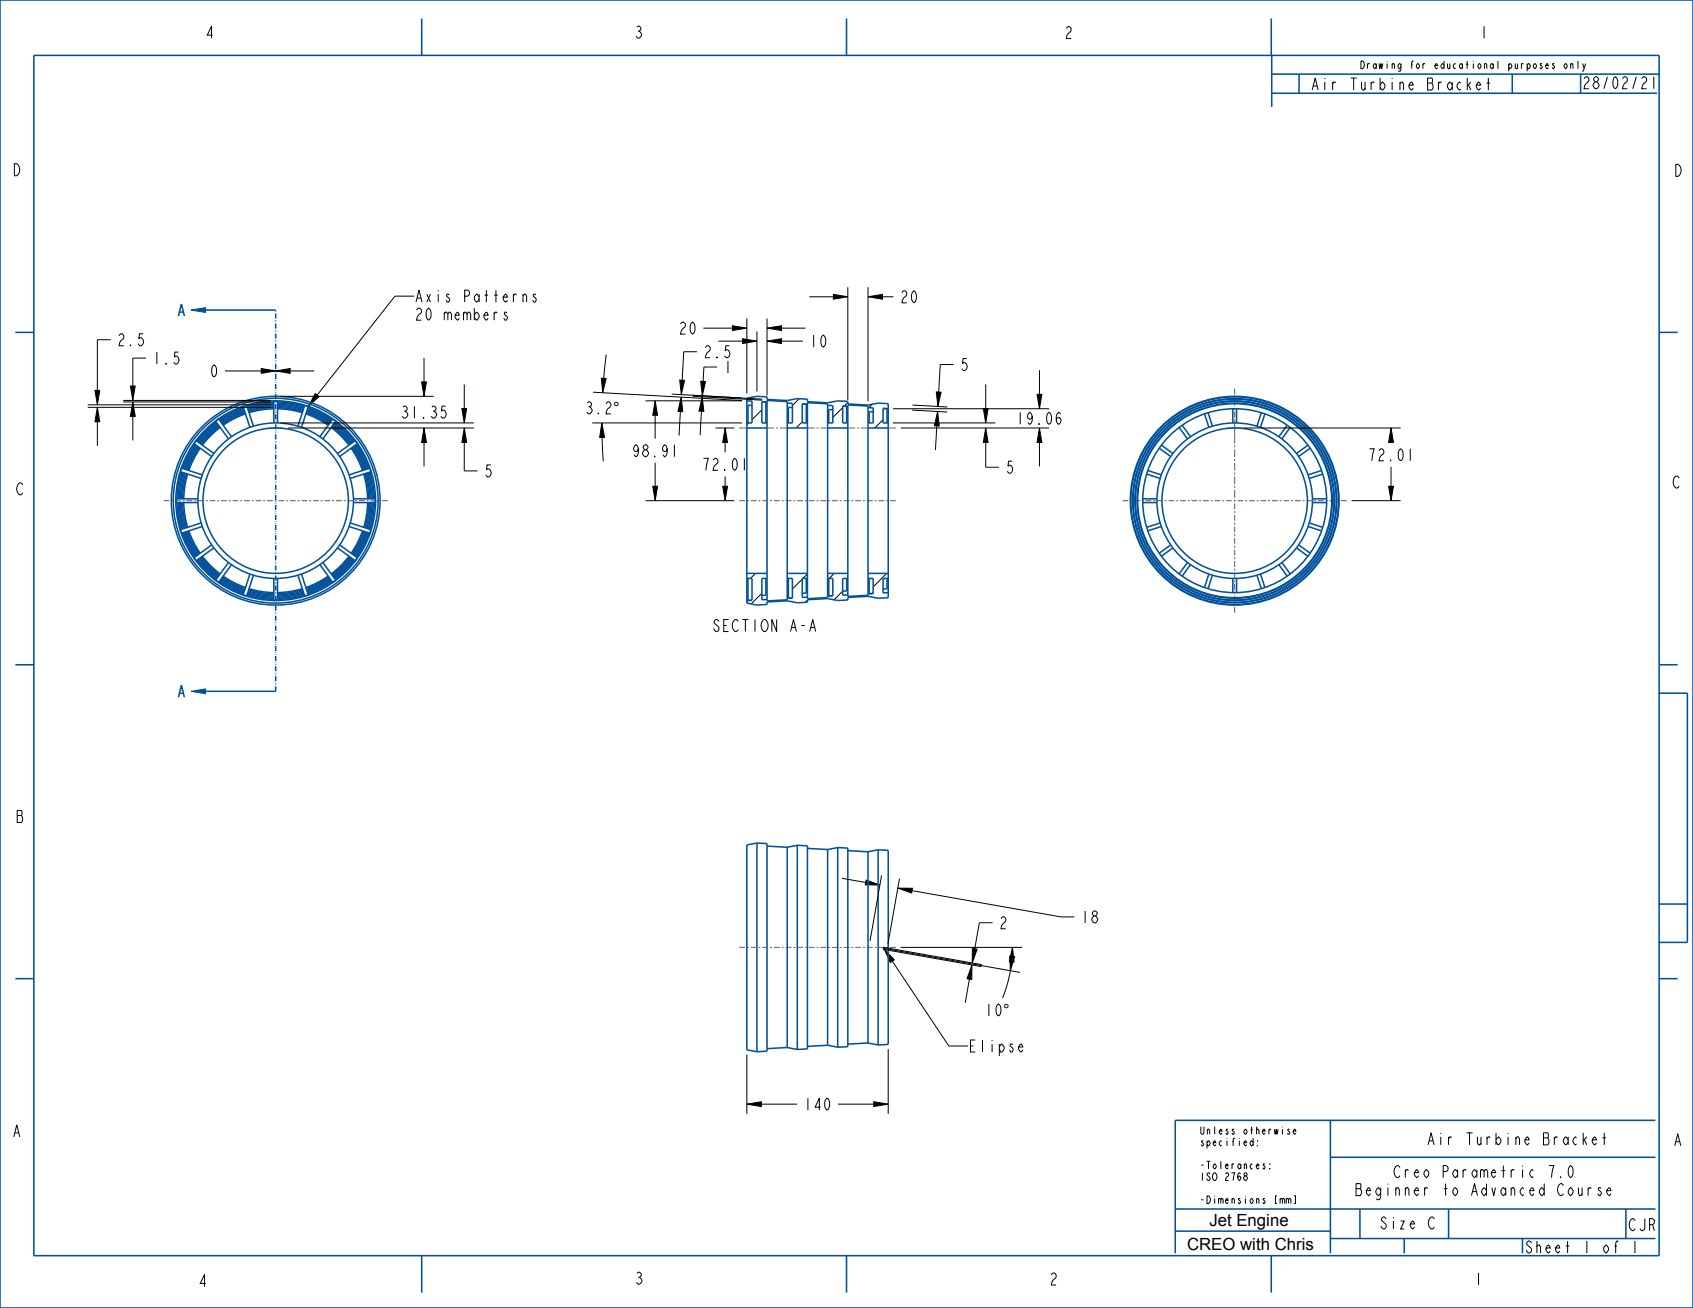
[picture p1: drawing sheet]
<svg xmlns="http://www.w3.org/2000/svg" width="559mm" height="432mm" viewBox="0 0 559 432" stroke-linecap="round" stroke-linejoin="round" font-family="sans-serif">
<path d="M63.1 228.2l4.7-.8v1.6z" fill="#00509b"/>
<path d="M63.1 228.2l4.7-.8v1.6z" fill="none" stroke="#00509b" stroke-width=".33"/>
<path d="M58.9 230.2l1-4 1 4M59.3 228.9h1.2" fill="none" stroke="#00509b" stroke-width=".51"/>
<path d="M63.1 102.4l4.7-.8v1.6z" fill="#00509b"/>
<path d="M63.1 102.4l4.7-.8v1.6z" fill="none" stroke="#00509b" stroke-width=".33"/>
<g fill="none" stroke="#00509b" stroke-width=".51">
<path d="M0 0h558.8v431.8h-558.8zM11.2 18.3h536.4v396.2h-536.4zM139.2 6.1v12.2M279.4 6.1v12.2M419.6 6.1v12.2M419.8 18.2v17.1M419.8 30.8h127.2M419.8 24.5h128.1M428.8 24.5v6.3M499.1 24.5v6.3M5.1 109.7h6.1M58.9 104.3l1-3.9 1 3.9"/>
<path d="M59.3 103h1.2M67.8 102.4h23.2M547.6 109.7h6.1M71.3 139.3l-3.4 2.9-2.9 3.4M71.6 139.6l-3 2.6-3.3 3.7M71.8 139.9l-3 2.5-3.2 3.7M80.3 134.5l-4.1 1.7-3.9 2.4M80.5 134.8l-4.6 2-3.3 2.1M80.6 135.2l-4.5 1.9-3.3 2.1M80.7 135.6l-4.4 1.9-3.3 2M80.8 135.9l-4.3 1.9-3.3 2M80.9 136.3l-3.4 1.4-4.1 2.4"/>
<path d="M81 136.6l-4.2 1.9-3.1 1.9M90.4 132.7l-4.5 .4-4.4 1M90.4 133.1l-4 .3-4.8 1.1M90.4 133.4l-4.9 .5-3.8 .9M90.4 133.8l-3.9 .3-4.6 1.1M90.4 134.2l-4.7 .4-3.7 .9M90.4 134.6l-3.8 .3-4.5 1M90.4 134.9l-4.6 .5-3.6 .8M90.4 132.7l1.2-.3v7.2M90.4 132.7v6.9M91.6 132.7l4.5 .4 4.4 1M91.6 133.1l3.9 .3 4.9 1.1"/>
<path d="M91.6 133.4l4.9 .5 3.7 .9M91.6 133.8l3.8 .3 4.7 1.1M91.6 134.2l4.7 .4 3.7 .9M91.6 134.6l3.7 .3 4.6 1M91.6 134.9l4.6 .5 3.6 .8M100.5 134.1l1.3 .1-2.3 6.9M100.5 134.1l-2.2 6.6M101 136.6l4.2 1.9 3.1 1.9M101.1 136.3l3.4 1.4 4.1 2.4M101.2 135.9l4.3 1.9 3.3 2M101.3 135.6l3.6 1.4 4.1 2.5M101.4 135.2l4.5 1.9 3.3 2.1"/>
<path d="M101.5 134.8l4.6 2 3.3 2.1M101.6 134.5l4.2 1.7 3.9 2.4M109.7 138.5l1.1 .5-4.2 5.9M109.7 138.5l-4.1 5.7M110.2 139.9l3 2.5 3.2 3.7M110.4 139.6l3 2.6 3.3 3.7M110.6 139.3l3.4 2.9 3 3.4M246.5 131.5l3.3-.7 3.4 .2v.9l6.6 .3 3.4-.6 3.3 .2v.8l6.7 .4 3.3-.7 3.3 .2v.9l6.7 .3 3.3-.6 3.4 .2v64l-3.4 .2-3.3-.6-6.7 .3v.9l-3.3 .1-3.3-.6-6.7 .4v.8l-3.3 .2-3.4-.7-6.6 .4v.9l-3.4 .1-3.3-.6zM246.5 132.3l1.7 .1v7.2h-1.7M246.9 133.8v5.8M246.9 133.8h.1M246.9 133.8l1.3 .1"/>
<path d="M251.5 132.6l1.3 .1v6.9M251.5 132.6v7h1.7M251.5 132.6l1.7 .1M253.2 132.2l6.6 .4v65.4l-6.6 .4zM259.8 133.1l1.7 .1v6.4h-1.7M260.2 134.5v5.1M260.2 134.5l1.3 .1M260.2 134.5h.1M264.8 133.3l1.3 .1v6.2M264.8 133.3v6.3h1.7M264.8 133.3l1.7 .1M266.5 132.9l6.7 .4v64l-6.7 .3z"/>
<path d="M273.2 133.8l1.7 .1v5.7h-1.7M273.5 135.2v4.4M273.6 135.2l1.3 .1M273.6 135.2h.1M278.1 134.1l1.4 .1v5.4M278.1 134.1v5.5h1.7M278.1 134.1l1.7 .1M279.8 133.7l6.7 .4v62.4l-6.7 .4zM286.5 134.6l1.7 .1v4.9h-1.7M286.9 135.9v3.7M286.9 135.9l1.3 .1M286.9 135.9h.1"/>
<path d="M291.5 134.8l1.3 .1v4.7M291.5 134.8v4.8h1.7M291.5 134.8l1.7 .1M397.6 136.6l1.4 4.5M398.7 136.2l1.5 4.5M406.9 134.9v4.7M408.1 134.9v4.7M416.3 136.2l-1.4 4.5M417.5 136.6l-1.5 4.5M59.8 155.8l-1 4.4-.4 4.5M60.2 155.9l-1.1 4.8-.3 4M60.5 156l-1 4.8-.4 3.9"/>
<path d="M60.9 156.2l-.9 3.7-.5 4.8M61.2 156.3l-1 4.6-.3 3.8M61.6 156.4l-1 4.5-.3 3.8M61.9 156.5l-.8 3.6-.5 4.6M64.3 146.6l-2.4 3.9-1.7 4.1M64.6 146.9l-2.1 3.3-2 4.5M64.9 147.1l-2.1 3.3-1.9 4.5M65.2 147.3l-2 3.3-1.9 4.4M65.5 147.5l-2 3.2-1.9 4.4M65.8 147.7l-2.4 4.1-1.4 3.4M66.1 147.9l-1.9 3.2-1.9 4.2M66.8 156.8l-7-2.2v1.2l6.6 2.1"/>
<path d="M70.6 149.7l-6-4.2-.4 1.1 5.7 4.1M72 140.2l-3.6 3.2-2.5 2.9M72.2 140.5l-2.9 2.5-3.1 3.5M72.4 140.8l-3.5 3.1-2.4 2.8M72.7 141.1l-2.8 2.4-3.1 3.5M76.4 144.2l-4.4-5.9-.7 .9 4.1 5.7M83.6 140.7l-2.3-6.9-1 .6 2.2 6.7M109.3 141.1l2.8 2.4 3.1 3.5M109.5 140.8l3.5 3.1 2.5 2.8M109.8 140.5l2.8 2.5 3.2 3.5M110 140.2l3.6 3.2 2.5 2.9M115.2 156.8l6.6-2.2 .7 1-6.9 2.3"/>
<path d="M115.9 147.9l1.9 3.2 1.9 4.2M116.2 147.7l2.4 4.1 1.4 3.4M116.5 147.5l2 3.2 1.9 4.4M116.8 147.3l2 3.3 1.9 4.4M117 145.6l1 .8-5.9 4.3M117 145.6l-5.6 4.1M117.1 147.1l2 3.3 2 4.5M117.4 146.9l2.1 3.3 1.9 4.5M117.7 146.6l2.3 3.9 1.8 4.1M120 156.5l1 4.5 .3 3.7M120.4 156.4l.9 3.6 .4 4.7M120.8 156.3l1 4.6 .3 3.8"/>
<path d="M121.1 156.2l1.1 4.6 .3 3.9M121.5 156l.9 3.8 .4 4.9M121.8 155.9l.9 3.9 .5 4.9M122.2 155.8l1 4.4 .4 4.5M246.5 141.3h6.7M259.8 141.3h6.7M273.2 141.3h6.6M286.5 141.3h6.7M378.5 156.5l4.4 1.4M378.9 155.3l4.4 1.5M382.6 147.9l3.8 2.8M383.3 147l3.8 2.7"/>
<path d="M389.2 141.1l2.7 3.8M390.2 140.4l2.7 3.8M424.9 140.4l-2.8 3.8M425.9 141.1l-2.8 3.8M431.7 147l-3.8 2.7M432.4 147.9l-3.8 2.8M436.2 155.3l-4.5 1.5M436.6 156.5l-4.5 1.4M58.4 165.9l.4 4.5 1 4.4M58.8 165.9l.3 3.9 1.1 4.9M59.1 165.9l.4 3.9 1 4.7M59.5 165.9l.5 4.8 .9 3.7"/>
<path d="M59.9 165.9l.3 3.8 1 4.6M60.2 175.9l1.7 4.2 2.4 3.8M60.3 165.9l.3 3.7 1 4.6M60.5 175.8l2 4.6 2.1 3.3M60.6 165.9l.5 4.6 .8 3.6M60.9 175.7l1.9 4.5 2.1 3.3M61.3 175.6l1.9 4.4 2 3.3M61.6 175.5l1.9 4.3 2 3.3M62 175.4l1.4 3.4 2.4 4M62.3 175.3l1.9 4.2 1.9 3.1M65.3 164.7l-7.3 .1 .4 1.1h6.9M66.4 172.6l-6.9 2.3 .6 1.1"/>
<path d="M66.8 173.8l-6.7 2.2M69.9 179.9l-5.9 4.4 .9 .7 5.7-4.1M112.1 179.9l5.7 4.1-.4 1.1-6-4.2M115.2 173.8l6.9 2.2 .1-1.2M115.6 172.6l6.6 2.2M116.7 164.7h6.9M119.7 175.3l-1.9 4.2-1.9 3.1M120 175.4l-1.4 3.4-2.4 4M120.4 175.5l-1.9 4.3-2 3.3M120.7 175.6l-1.9 4.4-2 3.3M121.1 175.7l-2 4.5-2 3.3M121.3 165.9l-.3 3.7-1 4.5"/>
<path d="M121.4 175.8l-1.9 4.6-2.1 3.3M121.7 165.9l-.4 4.7-.9 3.6M121.8 175.9l-1.8 4.2-2.3 3.8M122.1 165.9l-.3 3.8-1 4.6M122.5 165.9l-.3 3.8-1.1 4.7M122.8 165.9l-.4 4.9-.9 3.7M123.2 165.9l-.5 4.9-.9 3.9M123.6 165.9l-.4 4.5-1 4.4M123.6 164.7l.3 1.2h-7.2M377.2 165.9h4.7M377.2 164.7h4.7M382.9 172.6l-4.4 1.5"/>
<path d="M383.3 173.8l-4.4 1.5M386.4 179.9l-3.8 2.7M428.6 179.9l3.8 2.7M431.7 173.8l4.5 1.5M432.1 172.6l4.5 1.5M433.2 165.9h4.7M433.2 164.7h4.7M65 184.9l2.9 3.4 3.4 3M65.3 184.7l2.6 3 3.7 3.3M65.6 184.5l2.5 3 3.7 3.2M65.9 184.3l2.5 2.9 3.6 3.2M66.2 184.1l3.1 3.5 2.9 2.5"/>
<path d="M66.5 183.8l2.4 2.9 3.5 3.1M66.8 183.6l3.1 3.5 2.8 2.4M72.3 192l3.9 2.3 4.1 1.8M72.6 191.7l3.3 2.1 4.6 1.9M72.8 191.4l3.3 2 4.5 2M73 191.1l3.3 2 4.4 1.9M73.2 190.8l3.3 2 4.3 1.9M73.4 190.5l3.2 2 4.3 1.8M73.7 190.2l3.1 1.9 4.2 1.9M75.4 185.7l-4.2 6 1.1 .4 4.1-5.7M81.5 196.5l4.4 1 4.5 .4M81.6 196.1l4.8 1.1 4 .3"/>
<path d="M81.7 195.8l3.8 .9 4.9 .4M81.9 195.4l4.6 1 3.9 .4M82 195.1l3.7 .8 4.7 .5M82.1 194.7l4.5 1 3.8 .3M82.2 194.3l3.6 .9 4.6 .4M82.5 189.5l-2.2 7h1.2l2.1-6.6M90.4 191l.1 7.2 1.1-.3v-6.9M99.5 189.5l2.2 6.6-1 .7-2.4-6.9M99.8 194.3l-3.6 .9-4.6 .4M99.9 194.7l-4.6 1-3.7 .3M100 195.1l-3.7 .8-4.7 .5M100.1 195.4l-4.7 1-3.8 .4"/>
<path d="M100.2 195.8l-3.7 .9-4.9 .4M100.4 196.1l-4.9 1.1-3.9 .3M100.5 196.5l-4.4 1-4.5 .4M106.6 185.7l4.1 5.6-.7 .9-4.4-5.8M108.3 190.2l-3.1 1.9-4.2 1.9M108.6 190.5l-3.2 2-4.3 1.8M108.8 190.8l-3.3 2-4.3 1.9M109 191.1l-4.1 2.4-3.6 1.5M109.2 191.4l-3.3 2-4.5 2M109.4 191.7l-3.3 2.1-4.6 1.9M109.7 192l-3.9 2.3-4.2 1.8M115.2 183.6l-2.4 2.8-3.5 3.1"/>
<path d="M115.5 183.8l-2.5 2.9-3.5 3.1M115.8 184.1l-3.2 3.5-2.8 2.5M116.1 184.3l-2.5 2.9-3.6 3.2M116.4 184.5l-2.5 3-3.7 3.2M116.7 184.7l-2.6 3-3.7 3.3M117 184.9l-3 3.4-3.4 3M246.5 191h1.7v7.2M246.5 189.3h6.7M246.9 191v7.2h1.3M248.2 198.2l-1.7 .1M252.8 196.5l-1.3 .1M252.8 196.5h.1"/>
<path d="M252.8 191v5.5M253.2 191h-1.7v7l1.7-.1M259.8 191h1.7v6.4M259.8 189.3h6.7M260.2 191v6.5l1.3-.1M261.5 197.4l-1.7 .1M266.1 195.8h-1.3M266.1 195.8h.1M266.1 191v4.8M266.5 191h-1.7v6.2l1.7-.1M273.2 191h1.7v5.7M273.2 189.3h6.6"/>
<path d="M273.5 191v5.7h1.4M274.9 196.7l-1.7 .1M279.5 195l-1.4 .1M279.5 195h.1M279.5 191v4M279.8 191h-1.7v5.5l1.7-.1M286.5 191h1.7v4.9M286.5 189.3h6.7M286.9 191v5l1.3-.1M288.2 195.9l-1.7 .1M292.8 194.3l-1.3 .1M292.8 194.3h.1"/>
<path d="M292.8 191v3.3M293.2 191h-1.7v4.7l1.7-.1M387.1 180.9l-3.8 2.7M391.9 185.7l-2.7 3.8M392.9 186.4l-2.7 3.8M399 189.5l-1.4 4.5M400.2 189.9l-1.5 4.4M406.9 191v4.6M408.1 191v4.6M414.9 189.9l1.4 4.4M416 189.5l1.5 4.5M422.1 186.4l2.8 3.8"/>
<path d="M423.1 185.7l2.8 3.8M427.9 180.9l3.8 2.7M5.1 219.5h6.1M547.6 219.5h6.1M67.8 228.2h23.2M547.5 228.8h9.4v82.3h-9.4M249.8 278.3l-3.3 .6v67.7l3.3 .6M249.8 278.3l3.4 .2v68.5l-3.4 .2M249.8 278.3v68.9M253.2 279.3l6.6 .4M259.8 279.7v66.1M263.2 279l3.3 .2v67.1l-3.3 .2"/>
<path d="M263.2 279v67.5M263.2 279l-3.4 .7M276.5 279.8l3.3 .2v65.5l-3.3 .2M276.5 279.8v65.9M276.5 279.8l-3.3 .6M266.5 280.1l6.7 .3M273.2 280.4v64.7M279.8 280.8l6.7 .4M286.5 281.2v63.1M289.8 280.5l3.4 .2v64.1l-3.4 .2M289.8 280.5v64.5M289.8 280.5l-3.3 .7"/>
<path d="M547.5 298.4h9.4M5.1 323.1h6.1M547.6 323.1h6.1M259.8 345.8l3.4 .7M259.8 345.8l-6.6 .4M273.2 345.1l-6.7 .3M273.2 345.1l3.3 .6M286.5 344.3l-6.7 .4M286.5 344.3l3.3 .7M439.1 369.9v43.8M546.4 369.9h-158.5v43.8M387.9 399.1h158.5"/>
<path d="M439.1 382h107.3M448.9 399.1v9.8M478.1 399.1v9.8M536.7 399.1v9.8M139.2 414.5v12.2M279.4 414.5v12.2M387.9 406.4h51.2M419.6 414.5v12.2M439.1 408.9h107.3M463.5 408.9v4.8"/>
<circle cx="91" cy="165.3" r="33.8"/>
<circle cx="91" cy="165.3" r="33"/>
<circle cx="91" cy="165.3" r="34.5"/>
<circle cx="91" cy="165.3" r="25.7"/>
<circle cx="91" cy="165.3" r="24"/>
<circle cx="407.5" cy="165.3" r="33.7"/>
<circle cx="407.5" cy="165.3" r="33.5"/>
<circle cx="407.5" cy="165.3" r="33"/>
<circle cx="407.5" cy="165.3" r="32.8"/>
<circle cx="407.5" cy="165.3" r="34.5"/>
<circle cx="407.5" cy="165.3" r="34.3"/>
<circle cx="407.5" cy="165.3" r="32.2"/>
<circle cx="407.5" cy="165.3" r="32"/>
<circle cx="407.5" cy="165.3" r="30.4"/>
<circle cx="407.5" cy="165.3" r="25.7"/>
<circle cx="407.5" cy="165.3" r="24"/>
</g>
<path d="M91 228.2v-125.8" fill="none" stroke="#00509b" stroke-width=".51" stroke-dasharray="1.7 .5 .2 .3 .2 .5" stroke-linecap="butt"/>
<g fill="none" stroke="#000" stroke-width=".33">
<path d="M523.4 21l-.5 1.5M136.7 97.8h-6.3l-25.7 32.6M267.1 98h8M275.1 97.2l4.7 .8-4.7 .8zM279.8 94.8v37.3M286.5 98l4.8-.8v1.6zM286.5 94.8v37.7M291.3 98h3.6M36.5 112.2h-4.4v16.7M48.2 118.2h-4.4v9.2M140 118.1v8M200.1 117l-.8 7.9"/>
<path d="M230 116.1h-4.3l-.6 9.4M232.2 108.3h9.5M237.1 112.6h8M241.7 107.5l4.8 .8-4.8 .8zM245.1 111.8l4.7 .8-4.7 .8zM246.5 105.1v24.8M249.8 109.4v19.8M253.2 108.3l4.7-.8v1.6zM253.2 112.6l4.7-.8v1.6zM253.2 105.1v25.5M257.9 112.6h7.1M257.9 108.3h8"/>
<path d="M29 134.5h60.4M29 133.6h60.4M31.3 128.9h1.6l-.8 4.7zM32.1 134.5l.8 4.7h-1.6zM32.1 139.2v8M40.7 132.7h48.7M40.7 132.2h48.7M43 127.4h1.6l-.8 4.8zM43.8 132.7l.8 4.8h-1.6zM43.8 137.5v7.9M74.2 122.5h12M86.2 121.7l4.8 .8-4.8 .7z"/>
<path d="M91 122.5l4.8-.8v1.5zM92.6 139.6h63.8M92.6 130.8h50.5M95.8 122.5h7.9M104.1 129.9l1.2 1-3.6 3.3zM139.2 126.1h1.5l-.7 4.7zM152.4 134.9h1.6l-.8 4.7zM153.2 126.9v8M195.5 139.6h49.4M195.8 129.5l49.1 2.7M198.5 124.8l1.6 .2-1.2 4.7zM198.7 139.6l.8 4.8h-1.6z"/>
<path d="M213.1 132.3h31.8M216.2 132.3l.8 4.8h-1.5zM216.2 137.1v7.7M221.7 130.1l29.9 1.7M224.4 125.5l1.5 .1-1 4.7zM224.6 135.9l-.5 7.9M224.8 131.1l.6 4.8-1.6-.1zM228.6 130.8l23 1.3M231.3 125.9l1.6 .1-1.1 4.7zM231.5 135.8l-.4 7.9M231.8 131l.5 4.8-1.6-.1zM236.7 121.2h-4.4l-.2 4.7"/>
<path d="M246.6 131.5l-.1 .1M247.1 139.6l-.6 .6M251.5 135.3l-3.3 3.2M254.8 131.9l-.3 .4M263.8 131.6l-2.3 2.3M264.8 139.3l-2 2M271.2 132.9l-.3 .3M278.1 134.6l-3.2 3.2M279.8 132.9l-1.2 1.2M287.9 133.5l-1.1 1.1M291.5 138.6l-2.8 2.7M294.8 139.6h33.7"/>
<path d="M294.8 134.9h51.5M301.1 135.4l11.5 .6M301.2 133.7l11.5 .7M309 129.4l1.6 .1-1 4.7zM309.5 135.8l.5 4.8h-1.6zM314.7 120.3h-4.4l-.5 9.1M324.6 134.9h1.5l-.7 4.7zM325.4 126.9v8M342.3 130.2h1.6l-.8 4.7zM343.1 122.2v8M95.1 141.3h61.3M140 141.3l.7 4.7h-1.5z"/>
<path d="M140 146v8M153.2 141.3l.8 4.7h-1.6zM153.2 146v9.5h4.4M198.7 144.4l.4 7.9M216.2 152.8v7.7M236.2 141.3h6.2M239.3 141.3l.8 4.7h-1.6zM239.3 146v3.3M239.3 157.3v3.2M297.3 141.3h49M309.2 140.6l-.4 7.9M325.4 141.3l.7 4.7h-1.5z"/>
<path d="M325.4 146v8.2h4.3M343.1 141.3l.8 4.7h-1.6zM343.1 146v8M410.4 141.3h51.9M459.1 141.3l.8 4.7h-1.6zM459.1 146v.2M459.1 154.1v6.4M213.1 165.3h29.3M215.5 160.5h1.5l-.8 4.8zM238.5 160.5h1.6l-.8 4.8zM446.1 165.3h16.2M458.3 160.5h1.6l-.8 4.8z"/>
<path d="M249.4 189.3l-1.7 1.7M251.5 195.9l-3.5 3.5M257.9 198.1l-.4 .4M264.8 191.2l-3.3 3.2M266.5 189.5l-1.5 1.5M266.5 198.1l-.7 .7M267 197.6l-.3 .4M275.3 189.3l-1.6 1.7M278.1 195.2l-2.8 2.8M285.4 196.6l-.4 .3M292.7 189.3l-4.5 4.4M277.9 289.9l7.8 1.4"/>
<path d="M285.9 290.5l4.5 1.7-4.8-.1zM291 289l-3.8 21.7M296.3 293.2h4.9l-.3 1.6zM296.9 290.1l-3.8 21.6M301 294l49.2 8.7h4.4M291.3 313.4l32.6 5.7M291.4 313l45.2 8M291.5 312.7l32.5 5.7M291.9 313.4l3.3 3.5-1.3 .9zM294.5 317.3l18.7 28h6.3M297.3 312.8h40.1M320.8 318.6l-.1 4.8-1.5-.3z"/>
<path d="M321 313.1l1.5 .2-1.6 4.6zM327.6 304.6h-4.4l-1.5 8.6M333.3 315.6l1.6 .2-1.4 4.7zM334.2 312.8l.5 4.8-1.6-.1zM320 323.2l-1.4 7.9M333.5 320.5l-1.1 4.5-1.5 4.5M246.5 348.1v19.6M293.2 346.4v21.3M246.5 364.5l4.8-.8v1.6zM251.3 364.5h11.8M276.6 364.5h11.8M288.4 363.7l4.8 .8-4.8 .8z"/>
</g>
<g fill="#000">
<path d="M275.1 97.2l4.7 .8-4.7 .8zM286.5 98l4.8-.8v1.6zM241.7 107.5l4.8 .8-4.8 .8zM245.1 111.8l4.7 .8-4.7 .8zM253.2 108.3l4.7-.8v1.6zM253.2 112.6l4.7-.8v1.6zM32.1 134.5l.8 4.7h-1.6zM31.3 128.9h1.6l-.8 4.7zM43.8 132.7l.8 4.8h-1.6zM43 127.4h1.6l-.8 4.8zM91 122.5l4.8-.8v1.5zM86.2 121.7l4.8 .8-4.8 .7z"/>
<path d="M104.1 129.9l1.2 1-3.6 3.3zM139.2 126.1h1.5l-.7 4.7zM152.4 134.9h1.6l-.8 4.7zM198.7 139.6l.8 4.8h-1.6zM198.5 124.8l1.6 .2-1.2 4.7zM216.2 132.3l.8 4.8h-1.5zM224.8 131.1l.6 4.8-1.6-.1zM224.4 125.5l1.5 .1-1 4.7zM231.8 131l.5 4.8-1.6-.1zM231.3 125.9l1.6 .1-1.1 4.7zM309.5 135.8l.5 4.8h-1.6zM309 129.4l1.6 .1-1 4.7z"/>
<path d="M324.6 134.9h1.5l-.7 4.7zM342.3 130.2h1.6l-.8 4.7zM140 141.3l.7 4.7h-1.5zM153.2 141.3l.8 4.7h-1.6zM239.3 141.3l.8 4.7h-1.6zM325.4 141.3l.7 4.7h-1.5zM343.1 141.3l.8 4.7h-1.6zM459.1 141.3l.8 4.7h-1.6zM215.5 160.5h1.5l-.8 4.8zM238.5 160.5h1.6l-.8 4.8zM458.3 160.5h1.6l-.8 4.8zM285.9 290.5l4.5 1.7-4.8-.1z"/>
<path d="M296.3 293.2h4.9l-.3 1.6zM291.9 313.4l3.3 3.5-1.3 .9zM320.8 318.6l-.1 4.8-1.5-.3zM321 313.1l1.5 .2-1.6 4.6zM334.2 312.8l.5 4.8-1.6-.1zM333.3 315.6l1.6 .2-1.4 4.7zM246.5 364.5l4.8-.8v1.6zM288.4 363.7l4.8 .8-4.8 .8z"/>
</g>
<g fill="none" stroke="#785055" stroke-width=".33">
<path d="M407.5 128.3v1.9M407.5 130.8v.7M407.5 132.1v1.9M407.5 134.6v.7M407.5 135.9v1.9M407.5 138.4v8M88.5 141.3h5M244 141.3h2.5M253.2 141.3h2.4M256.2 141.3h.6M257.5 141.3h2.3M266.5 141.3h2.4"/>
<path d="M269.5 141.3h.7M270.8 141.3h2.4M279.8 141.3h2.4M282.9 141.3h.6M284.1 141.3h2.4M293.2 141.3h2.5M405 141.3h5.1M407.5 147v.7M407.5 148.3v2.6M407.5 151.5v.7M407.5 152.8v2.6M407.5 156v.6"/>
<path d="M407.5 157.3v2.6M54 165.3h1.9M56.5 165.3h.7M57.2 165.3h.1M57.8 165.3h1.9M60.3 165.3h.7M61.6 165.3h1.9M64.1 165.3h.7M65.4 165.3h1.9M67.9 165.3h.6M69.2 165.3h1.9M71.7 165.3h.6"/>
<path d="M73 165.3h1.9M75.5 165.3h.6M76.8 165.3h1.9M79.3 165.3h.6M80.6 165.3h1.9M83.1 165.3h.6M84.4 165.3h1.9M86.9 165.3h.6M88.1 165.3h1.9M90.7 165.3h.6M91.9 165.3h1.9M94.5 165.3h.6"/>
<path d="M95.7 165.3h1.9M98.3 165.3h.6M99.5 165.3h1.9M102.1 165.3h.6M103.3 165.3h1.9M105.9 165.3h.6M107.1 165.3h1.9M109.6 165.3h.7M110.9 165.3h1.9M113.4 165.3h.7M114.7 165.3h1.9M117.2 165.3h.7"/>
<path d="M118.5 165.3h1.9M121 165.3h.7M122.3 165.3h1.9M124.8 165.3h.1M124.8 165.3h.7M126.1 165.3h1.9M244 165.3h1.9M246.5 165.3h.7M247.8 165.3h1.9M250.4 165.3h.6M251.6 165.3h2M254.2 165.3h.6"/>
<path d="M255.5 165.3h1.9M258 165.3h.7M259.3 165.3h1.9M261.9 165.3h.6M263.1 165.3h2M265.7 165.3h.6M267 165.3h1.9M269.5 165.3h.7M270.8 165.3h1.9M273.4 165.3h.6M274.6 165.3h2M277.2 165.3h.6"/>
<path d="M278.4 165.3h2M281 165.3h.6M282.3 165.3h1.9M284.8 165.3h.7M286.1 165.3h1.9M288.7 165.3h.6M289.9 165.3h2M292.5 165.3h.6M293.8 165.3h1.9M370.5 165.3h1.9M373.1 165.3h.6M374.3 165.3h1.9"/>
<path d="M376.9 165.3h.6M378.1 165.3h1.9M380.7 165.3h.6M381.9 165.3h1.9M384.4 165.3h.7M385.7 165.3h1.9M388.2 165.3h.7M389.5 165.3h1.9M392 165.3h.7M393.3 165.3h1.9M395.8 165.3h.7M397.1 165.3h1.9"/>
<path d="M399.6 165.3h.7M400.9 165.3h1.9M403.4 165.3h.6M404.7 165.3h1.9M407.2 165.3h.6M407.5 160.5v.6M407.5 161.8v2.5M407.5 165v.6M407.5 166.2v1.9M407.5 168.8v.6M407.5 170v1.9M407.5 172.6v.6"/>
<path d="M407.5 173.8v1.9M407.5 176.4v.6M407.5 177.6v1.9M408.5 165.3h1.9M411 165.3h.6M412.3 165.3h1.9M414.8 165.3h.6M416.1 165.3h1.9M418.6 165.3h.6M419.9 165.3h1.9M422.4 165.3h.6M423.7 165.3h1.8"/>
<path d="M426.2 165.3h.6M427.4 165.3h1.9M430 165.3h.6M431.2 165.3h1.9M433.8 165.3h.6M435 165.3h1.9M437.6 165.3h.6M438.8 165.3h1.9M441.4 165.3h.6M442.6 165.3h1.9M407.5 180.1v.7M407.5 181.4v1.9"/>
<path d="M407.5 183.9v.7M407.5 185.2v1.9M407.5 187.7v.7M407.5 189v1.9M407.5 191.5v.7M407.5 192.8v1.9M407.5 195.3v.7M407.5 196.6v1.9M407.5 199.1v.7M407.5 200.4v1.9M244 312.8h1.9M246.5 312.8h.7"/>
<path d="M247.8 312.8h1.9M250.4 312.8h.6M251.6 312.8h2M254.2 312.8h.6M255.5 312.8h1.9M258 312.8h.7M259.3 312.8h1.9M261.9 312.8h.6M263.1 312.8h2M265.7 312.8h.6M267 312.8h1.9M269.5 312.8h.7"/>
<path d="M270.8 312.8h1.9M273.4 312.8h.6M274.6 312.8h2M277.2 312.8h.6M278.4 312.8h2M281 312.8h.6M282.3 312.8h1.9M284.8 312.8h.7M286.1 312.8h1.9M288.7 312.8h.6M289.9 312.8h2M292.5 312.8h.6"/>
<path d="M293.8 312.8h1.9"/>
</g>
<g font-size="5.5">
<text x="202.4" y="136.6">°</text>
<text x="331.2" y="335.4">°</text>
<text x="399.2" y="404.6">Jet Engine</text>
<text x="391.8" y="412.6">CREO with Chris</text>
</g>
<g font-size="5.2">
<text x="67.6" y="12.6">4</text>
<text x="209.2" y="12.6">3</text>
<text x="351.1" y="12.7">2</text>
<text x="488.2" y="12.6">1</text>
<text x="432.5" y="29.7">Air Turbine Bracket</text>
<text x="3.9" y="58">D</text>
<text x="552.3" y="58.2">D</text>
<text x="136.7" y="99.7">Axis Patterns</text>
<text x="296.9" y="100">20</text>
<text x="136.7" y="105.7">20 members</text>
<text x="223.8" y="110.3">20</text>
<text x="38.5" y="114.1">2.5</text>
<text x="232" y="118.1">2.5</text>
<text x="267" y="114.6">10</text>
<text x="50.2" y="120.2">1.5</text>
<text x="69.1" y="124.4">0</text>
<text x="238.7" y="123.2">1</text>
<text x="316.7" y="122.3">5</text>
<text x="192.9" y="136.6">3.2°</text>
<text x="132" y="138">31.35</text>
<text x="335.1" y="140.1">19.06</text>
<text x="208.3" y="150.8">98.91</text>
<text x="231.4" y="155.3">72.01</text>
<text x="451.2" y="152.1">72.01</text>
<text x="159.6" y="157.4">5</text>
<text x="331.7" y="156.2">5</text>
<text x="551.8" y="161.1">C</text>
<text x="5.1" y="163.4">C</text>
<text x="235.5" y="208.5">SECTION A-A</text>
<text x="5.1" y="271.5">B</text>
<text x="356.6" y="304.7">18</text>
<text x="329.6" y="306.6">2</text>
<text x="324.8" y="335.4">10°</text>
<text x="319.5" y="347.3">Elipse</text>
<text x="265.1" y="366.5">140</text>
<text x="3.9" y="375.3">A</text>
<text x="470.8" y="378">Air Turbine Bracket</text>
<text x="552.2" y="378.2">A</text>
<text x="460.4" y="388.8">Creo Parametric 7.0</text>
<text x="448.1" y="394.7">Beginner to Advanced Course</text>
<text x="455.2" y="405.7">Size C</text>
<text x="537.3" y="406.3">CJR</text>
<text x="65.3" y="424.7">4</text>
<text x="209.3" y="424">3</text>
<text x="346.2" y="424.2">2</text>
<text x="486.4" y="424.2">1</text>
</g>
<g font-size="5.2" fill="#00509b">
<text x="522" y="29.3">28/02/21</text>
<text x="503.1" y="413.7">Sheet 1 of 1</text>
</g>
<g font-size="3.3">
<text x="448.7" y="22.7">Drawing for educational purposes only</text>
<text x="395.8" y="374.5">Unless otherwise</text>
<text x="395.8" y="378.3">specified:</text>
<text x="395.8" y="385.9">-Tolerances:</text>
<text x="395.8" y="389.7">ISO 2768</text>
<text x="395.8" y="397.3">-Dimensions [mm]</text>
</g>
</svg>
